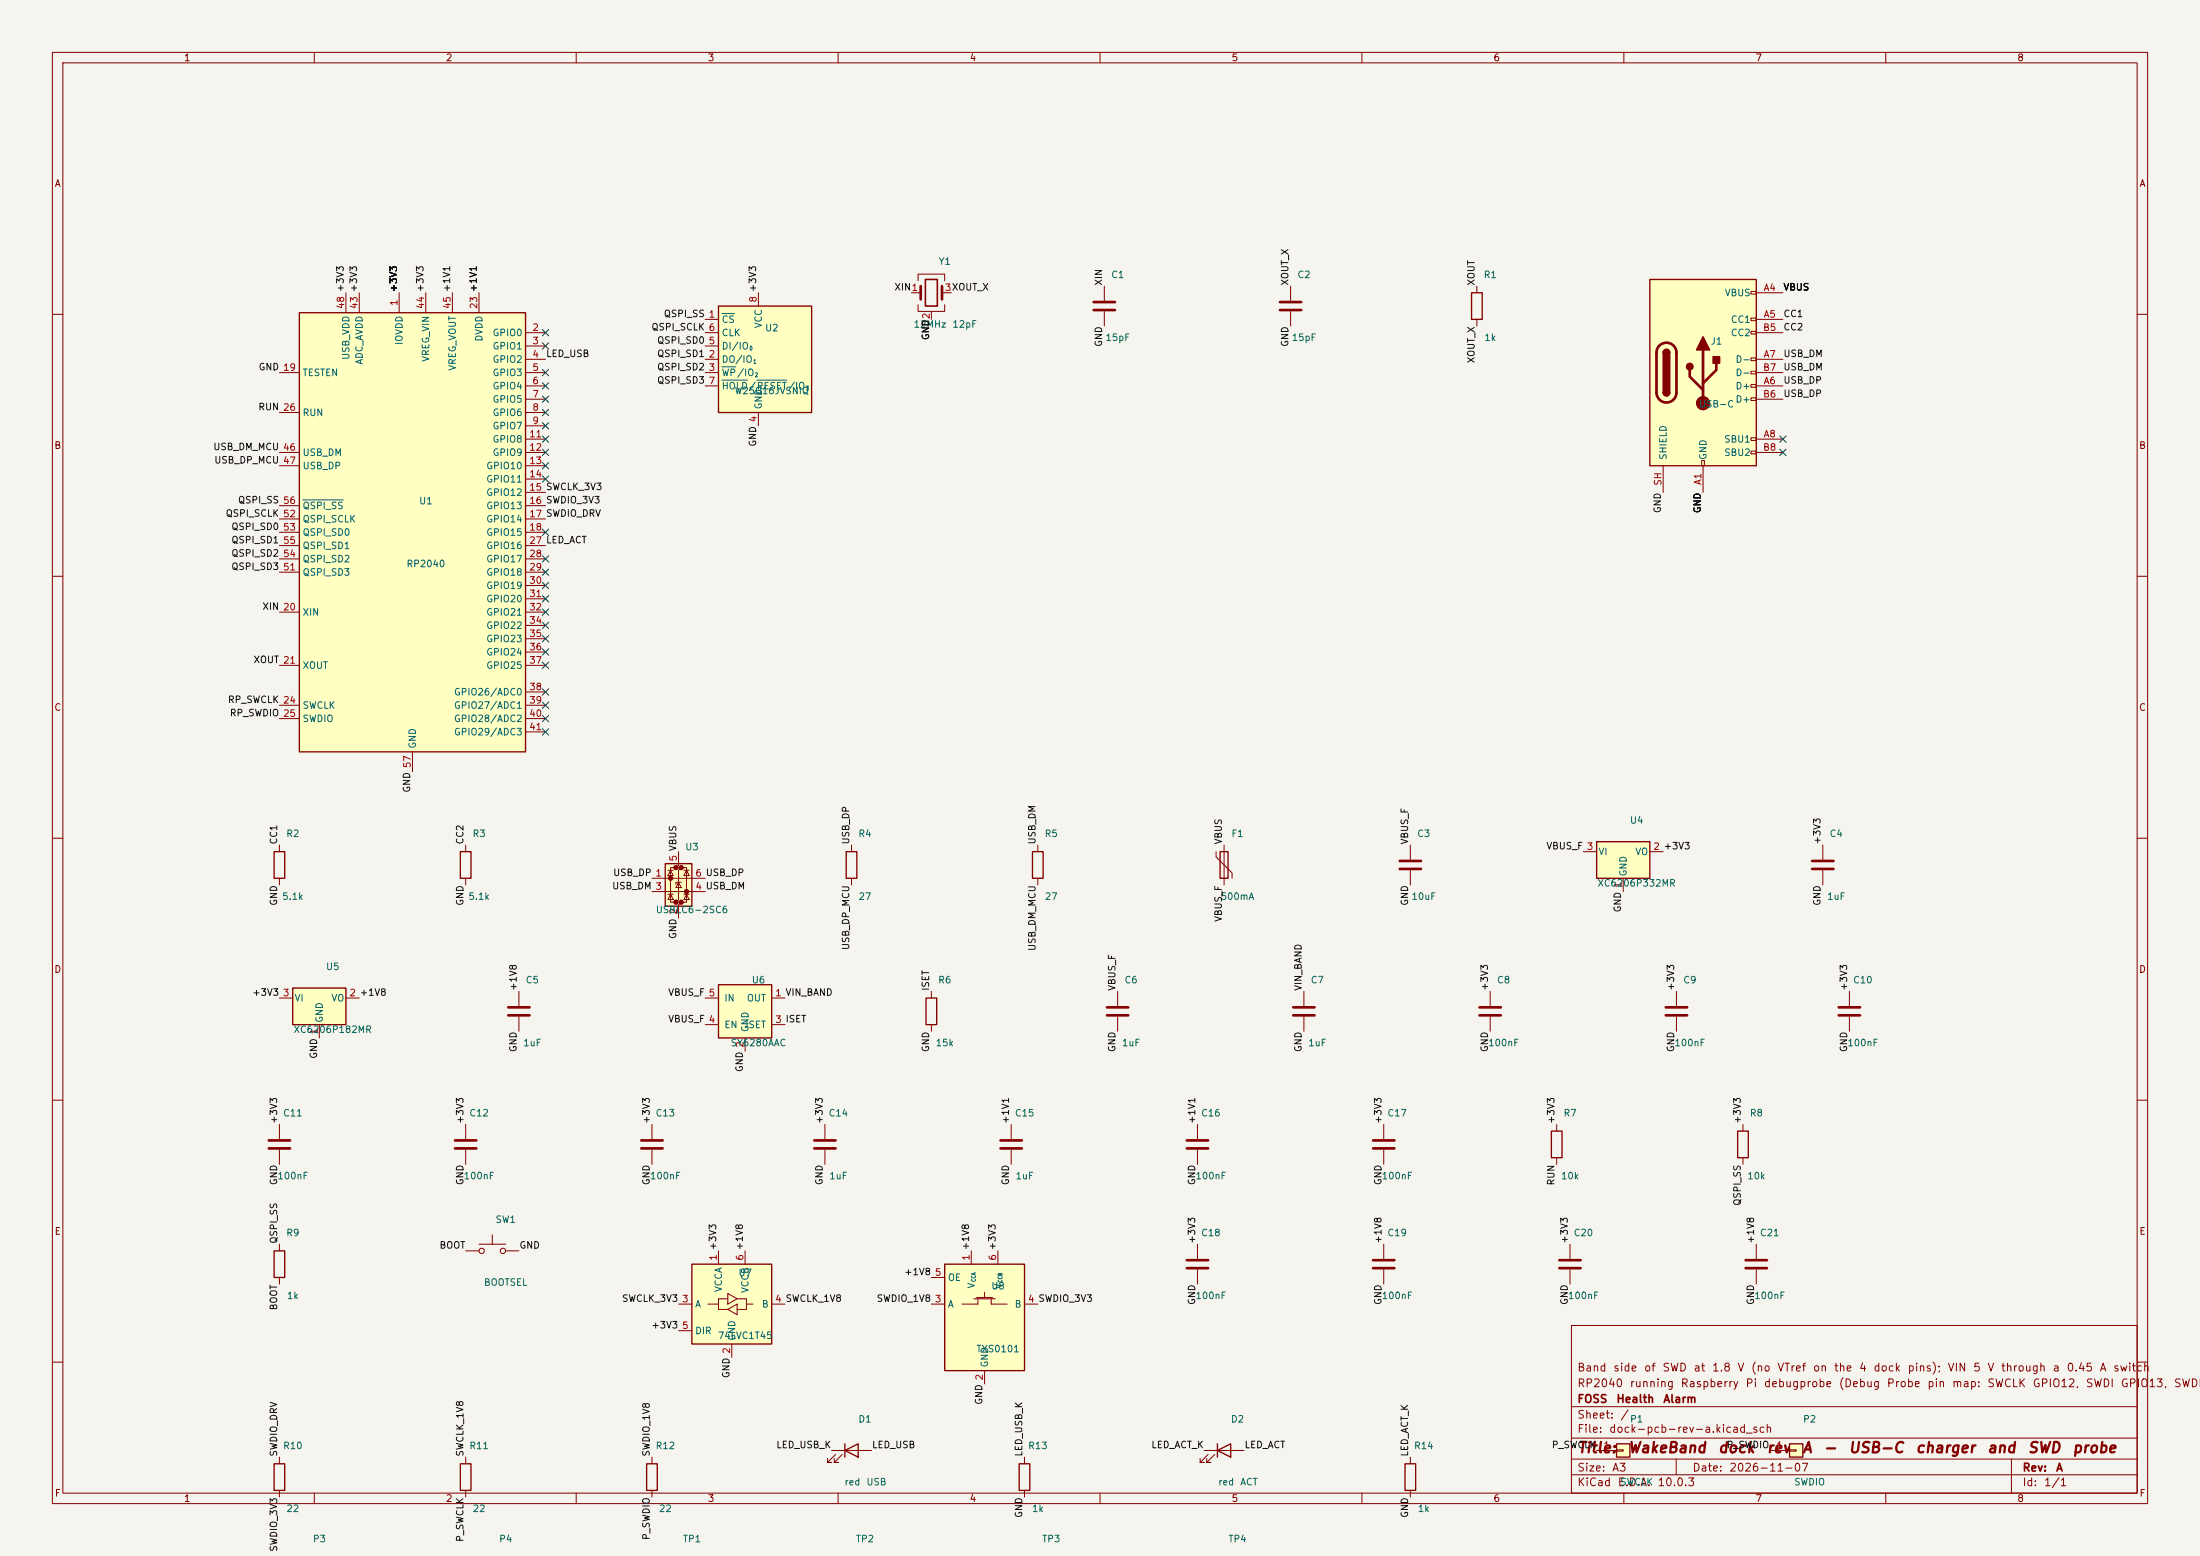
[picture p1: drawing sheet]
<svg xmlns="http://www.w3.org/2000/svg" width="420mm" height="297mm" viewBox="0 0 420 297" stroke-linecap="round" stroke-linejoin="round" font-family="sans-serif">
<path d="M0 0h420v297h-420z" fill="#f5f4ef" stroke="#f5f4ef" stroke-width=".19"/>
<g fill="none" stroke="#840000" stroke-width=".19">
<path d="M10 10h400v277h-400zM12 12h396v273h-396zM60 10v2M110 10v2M160 10v2M210 10v2M260 10v2M310 10v2M360 10v2M10 60h2M408 60h2M10 110h2"/>
<path d="M408 110h2M10 160h2M408 160h2M88.9 161.3v1.3M88.9 167.6v1.3M99.1 189.2v2.8M99.1 194.1v2.8M320 189.2v2.8M320 194.1v2.8M10 210h2M408 210h2M300 253h108v32h-108z"/>
<path d="M10 260h2M300 278.5h108M300 274.5h108M300 268.5h108M320 278.5v3M384 278.5v6.5M408 260h2M60 285v2M110 285v2M160 285v2M210 285v2M260 285v2"/>
<path d="M300 281.5h108M310 285v2M360 285v2"/>
</g>
<path d="M87.9 162.6h2v5h-2z" fill="none" stroke="#840000" stroke-width=".25"/>
<path d="M97 192.3h4.1M97 193.8h4.1M318 192.3h4.1M318 193.8h4.1" fill="none" stroke="#840000" stroke-width=".51"/>
<path d="M304.8 160.7h10.2v6.9h-10.2z" fill="#ffffc2"/>
<path d="M197.1 162.6h2v5h-2zM232.9 162.6h1.5v5h-1.5zM304.8 160.7h10.2v6.9h-10.2zM296.2 215.9h2v5.1h-2zM331.7 215.9h2.1v5.1h-2.1z" fill="none" stroke="#840000" stroke-width=".25"/>
<g fill="none" stroke="#840000" stroke-width=".19">
<path d="M210.8 54.6v2.8M210.8 59.4v2.8M246.4 54.6v2.8M246.4 59.4v2.8M198.1 161.3v1.3M198.1 167.6v1.3M232.2 162.6v1l3 3v1M233.7 161.3v7.6M269.2 161.3v2.8M269.2 166.1v2.8M302.3 162.6h2.5M309.9 167.6v2.6"/>
<path d="M315 162.6h2.5M348 161.3v2.8M348 166.1v2.8M213.4 189.2v2.8M213.4 194.1v2.8M248.9 189.2v2.8M248.9 194.1v2.8M284.5 189.2v2.8M284.5 194.1v2.8M353.1 189.2v2.8M353.1 194.1v2.8M228.6 214.6v2.8"/>
<path d="M228.6 219.5v2.7M264.2 214.6v2.8M264.2 219.5v2.7M297.2 214.6v1.3M332.7 214.6v1.3M228.6 237.5v2.8M264.2 237.5v2.8M297.2 221v1.2M299.7 237.5v2.8M332.7 221v1.2M335.3 237.5v2.8M228.6 242.3v2.8"/>
<path d="M264.2 242.3v2.8M299.7 242.3v2.8M335.3 242.3v2.8"/>
</g>
<g fill="none" stroke="#840000" stroke-width=".51">
<path d="M208.8 57.7h4.1M208.8 59.2h4.1M244.3 57.7h4.1M244.3 59.2h4.1M267.2 164.3h4.1M267.2 165.9h4.1M345.9 164.3h4.1M345.9 165.9h4.1M211.3 192.3h4.1M211.3 193.8h4.1M246.9 192.3h4.1M246.9 193.8h4.1"/>
<path d="M282.4 192.3h4.1M282.4 193.8h4.1M351 192.3h4.1M351 193.8h4.1M226.6 217.7h4M226.6 219.2h4M262.1 217.7h4.1M262.1 219.2h4.1M226.6 240.5h4M226.6 242.1h4M262.1 240.5h4.1M262.1 242.1h4.1"/>
<path d="M297.7 240.5h4.1M297.7 242.1h4.1M333.2 240.5h4.1M333.2 242.1h4.1"/>
</g>
<path d="M315 53.3h20.3v35.6h-20.3z" fill="#ffffc2"/>
<g fill="none" stroke="#840000" stroke-width=".19">
<path d="M174 55.9h1.8M175.3 53.6v-1.3h5v1.3M175.3 58.2v1.2h5v-1.2M177.8 59.4v1.6M179.8 55.9h1.8M281.9 54.6v1.3M334.3 55.6h1v.5h-1zM335.3 55.9h5.1M281.9 61v1.2M334.3 60.7h1v.5h-1zM334.3 63.2h1v.6h-1zM334.3 68.3h1v.5h-1z"/>
<path d="M334.3 70.9h1v.5h-1zM334.3 73.4h1v.5h-1zM334.3 75.9h1v.6h-1zM335.3 61h5.1M335.3 73.7h5.1M335.3 68.6h5.1M335.3 63.5h5.1M335.3 76.2h5.1M335.3 71.1h5.1M317.5 88.9v5.1M324.9 87.9h.5v1h-.5zM325.1 88.9v5.1"/>
<path d="M334.3 83.6h1v.5h-1zM334.3 86.1h1v.5h-1zM335.3 83.8h5.1M335.3 86.4h5.1M177.8 189.2v1.3M177.8 195.6v1.3M193 214.6v2.8M193 219.5v2.7M195.6 278.1v1.3M195.6 284.5v1.2"/>
</g>
<path d="M280.9 55.9h2.1v5.1h-2.1zM315 53.3h20.3v35.6h-20.3zM317.5 67.3a.64 .64 0 0 1 .6-.6 .64 .64 0 0 1 .7 .6M317.5 74.9a.64 .64 0 0 0 .6 .7 .64 .64 0 0 0 .7-.7M176.8 190.5h2v5.1h-2zM194.6 279.4h2v5.1h-2z" fill="none" stroke="#840000" stroke-width=".25"/>
<path d="M175.8 54.6v2.6M179.8 54.6v2.6M316.8 66a1.91 1.91 0 0 1 2.1-.4 1.91 1.91 0 0 1 1.1 1.7v7.6a1.91 1.91 0 0 1-1.9 1.9 1.91 1.91 0 0 1-1.9-1.9v-7.7l.2-.7zM322.6 70.6v1.3l2.5 2.5M325.1 66.8v10.2M327.7 69.3v1.3l-2.6 2.6M191 217.7h4.1M191 219.2h4.1" fill="none" stroke="#840000" stroke-width=".51"/>
<g fill="#840000" stroke="#840000" stroke-width=".25">
<path d="M317.5 67.3h1.3v7.6h-1.3z"/>
<path d="M317.7 66.9a.64 .64 0 0 1 .7-.2 .64 .64 0 0 1 .4 .6h-1.3z"/>
<path d="M317.5 74.9h1.3a.64 .64 0 0 1-.7 .7 .64 .64 0 0 1-.6-.7z"/>
<path d="M325.1 64.3l1.3 2.5h-2.6z"/>
<path d="M327 68.1h1.3v1.2h-1.3z"/>
<circle cx="322.6" cy="70" r=".63"/>
</g>
<circle cx="325.1" cy="77" r="1.27" fill="#840000" stroke="#840000" stroke-width=".19"/>
<path d="M176.7 53.3h2.2v5.1h-2.2z" fill="none" stroke="#840000" stroke-width=".3"/>
<path d="M180.3 241.3h15.3v20.3h-15.3z" fill="#ffffc2"/>
<path d="M52.3 238.8h2.1v5h-2.1zM180.3 241.3h15.3v20.3h-15.3zM232.4 276.9l2.5-1.3v2.5zM232.4 275.6v2.5M268.2 279.4h2.1v5.1h-2.1z" fill="none" stroke="#840000" stroke-width=".25"/>
<g fill="none" stroke="#840000" stroke-width=".19">
<path d="M53.3 214.6v2.8M53.3 219.5v2.7M53.3 237.5v1.3M185.4 238.8v2.5M190.5 238.8v2.5M53.3 243.8v1.3M177.8 248.9h2.5M177.8 243.8h2.5M185.9 247.9h4.1M186.4 247.6h3.1M186.7 247.9v1h-3.1M188 246.6v1"/>
<path d="M189.2 247.9v1h3.1M195.6 248.9h2.5M188 261.6v2.6M229.9 276.9h7.6M230.6 277.6l-1.5 1.5h.8h-.8v-.7M231.9 277.6l-1.5 1.5h.7h-.7v-.7M269.2 278.1v1.3M269.2 284.5v1.2"/>
</g>
<path d="M51.3 217.7h4.1M51.3 219.2h4.1" fill="none" stroke="#840000" stroke-width=".51"/>
<path d="M137.2 58.4h17.7v20.3h-17.7z" fill="#ffffc2"/>
<path d="M137.2 58.4h17.7v20.3h-17.7z" fill="none" stroke="#840000" stroke-width=".25"/>
<path d="M144.8 55.9v2.5M134.6 61h2.6M134.6 68.6h2.6M134.6 71.1h2.6M134.6 66h2.6M134.6 63.5h2.6M134.6 73.7h2.6M144.8 78.7v2.6" fill="none" stroke="#840000" stroke-width=".19"/>
<path d="M137.8 59.9h2.4M137.8 70h2.7M137.8 72.6h4.9M144.5 72.6h5.7" fill="none" stroke="#006464" stroke-width=".19"/>
<path d="M55.9 188.6h10.1v7h-10.1z" fill="#ffffc2"/>
<path d="M55.9 188.6h10.1v7h-10.1z" fill="none" stroke="#840000" stroke-width=".25"/>
<g fill="none" stroke="#840000" stroke-width=".19">
<path d="M53.3 190.5h2.6M61 195.6v2.5M66 190.5h2.6M88.9 238.8h2.5M91.4 237.5h5.1M94 235.7v1.8M96.5 238.8h2.6"/>
<circle cx="91.9" cy="238.8" r=".51"/>
<circle cx="96" cy="238.8" r=".51"/>
</g>
<path d="M341.6 275.6h2.6v2.5h-2.6z" fill="#ffffc2"/>
<path d="M341.6 275.6h2.6v2.5h-2.6z" fill="none" stroke="#840000" stroke-width=".25"/>
<path d="M337.8 276.9h3.8M341.6 276.7h1.3v.3h-1.3z" fill="none" stroke="#840000" stroke-width=".19"/>
<path d="M308.6 275.6h2.5v2.5h-2.5z" fill="#ffffc2"/>
<path d="M52.3 162.6h2.1v5h-2.1zM87.9 279.4h2v5.1h-2zM161.3 276.9l2.5-1.3v2.5zM161.3 275.6v2.5M308.6 275.6h2.5v2.5h-2.5z" fill="none" stroke="#840000" stroke-width=".25"/>
<g fill="none" stroke="#840000" stroke-width=".19">
<path d="M53.3 161.3v1.3M53.3 167.6v1.3M88.9 214.6v2.8M88.9 219.5v2.7M124.5 214.6v2.8M124.5 219.5v2.7M88.9 278.1v1.3M158.7 276.9h7.7M159.5 277.6l-1.5 1.5h.7h-.7v-.7M160.8 277.6l-1.5 1.5h.7h-.7v-.7M304.8 276.9h3.8M308.6 276.7h1.3v.3h-1.3z"/>
<path d="M88.9 284.5v1.2"/>
</g>
<path d="M86.9 217.7h4M86.9 219.2h4M122.4 217.7h4.1M122.4 219.2h4.1" fill="none" stroke="#840000" stroke-width=".51"/>
<path d="M132.1 241.3h15.2v15.2h-15.2z" fill="#ffffc2"/>
<path d="M161.5 162.6h2.1v5h-2.1zM132.1 241.3h15.2v15.2h-15.2zM52.3 279.4h2.1v5.1h-2.1zM123.4 279.4h2.1v5.1h-2.1z" fill="none" stroke="#840000" stroke-width=".25"/>
<g fill="none" stroke="#840000" stroke-width=".19">
<path d="M162.6 161.3v1.3M162.6 167.6v1.3M157.5 214.6v2.8M157.5 219.5v2.7M137.2 238.8v2.5M142.2 238.8v2.5M129.5 248.9h2.6M129.5 254h2.6M135.1 248.9h2.1v1h1.7M138.9 247.9h-1.7v1M138.9 246.9l1.8 1-1.8 1zM138.9 249.9l1.8-1v2.1z"/>
<path d="M139.7 256.5v2.6M140.7 247.9h1.8v1h1.3M142.5 248.9v1h-1.8M147.3 248.9h2.6M53.3 278.1v1.3M124.5 278.1v1.3M53.3 284.5v1.2M124.5 284.5v1.2"/>
</g>
<path d="M155.4 217.7h4.1M155.4 219.2h4.1" fill="none" stroke="#840000" stroke-width=".51"/>
<path d="M137.2 188h10.1v10.1h-10.1z" fill="#ffffc2"/>
<path d="M137.2 188h10.1v10.1h-10.1z" fill="none" stroke="#840000" stroke-width=".25"/>
<path d="M134.6 190.5h2.6M134.6 195.6h2.6M142.2 198.1v2.6M147.3 190.5h2.6M147.3 195.6h2.6" fill="none" stroke="#840000" stroke-width=".19"/>
<path d="M127 164.8h5.1v8.2h-5.1z" fill="#ffffc2"/>
<g fill="#840000" stroke="#840000" stroke-width=".51">
<circle cx="128" cy="167.6" r=".25"/>
<circle cx="129" cy="165.6" r=".25"/>
<circle cx="129" cy="172.2" r=".25"/>
<circle cx="130" cy="165.6" r=".25"/>
<circle cx="130" cy="172.2" r=".25"/>
<circle cx="131.1" cy="170.2" r=".25"/>
</g>
<g fill="none" stroke="#840000" stroke-width=".19">
<path d="M124.5 167.6h10.1M124.5 170.2h10.1M127.5 170.7h1M127.5 166.1h1M128 166.1l.5 1h-1zM128 170.7l.5 1h-1zM129 165.6h-1v6.6h1M129.5 162.6v2.5l-.5 .5h1l-.5 .5v5.6l-.5 .5h1l-.5 .5v2.6M129.5 168.4l.5 1h-1zM130 168.4h-1v.4M130 165.6h1.1v6.6h-1.1M130.6 170.7h1"/>
<path d="M130.6 166.1h1M131.1 166.1l.5 1h-1zM131.1 170.7l.5 1h-1z"/>
</g>
<path d="M127 164.8h5.1v8.2h-5.1z" fill="none" stroke="#840000" stroke-width=".25"/>
<path d="M57.1 59.7h43.2v83.8h-43.2z" fill="#ffffc2"/>
<path d="M57.1 59.7h43.2v83.8h-43.2z" fill="none" stroke="#840000" stroke-width=".25"/>
<g fill="none" stroke="#840000" stroke-width=".19">
<path d="M66 55.9v3.8M68.6 55.9v3.8M76.2 55.9v3.8M81.3 55.9v3.8M86.4 55.9v3.8M91.4 55.9v3.8M53.3 71.1h3.8M53.3 78.7h3.8M100.3 63.5h3.8M100.3 66h3.8M100.3 68.6h3.8M100.3 71.1h3.8"/>
<path d="M100.3 73.7h3.8M100.3 76.2h3.8M100.3 78.7h3.8M53.3 86.4h3.8M53.3 88.9h3.8M53.3 96.5h3.8M53.3 99.1h3.8M100.3 81.3h3.8M100.3 83.8h3.8M100.3 86.4h3.8M100.3 88.9h3.8M100.3 91.4h3.8"/>
<path d="M100.3 94h3.8M100.3 96.5h3.8M100.3 99.1h3.8M53.3 101.6h3.8M53.3 116.8h3.8M53.3 104.1h3.8M53.3 106.7h3.8M53.3 109.2h3.8M100.3 101.6h3.8M100.3 116.8h3.8M100.3 104.1h3.8M100.3 106.7h3.8"/>
<path d="M100.3 109.2h3.8M100.3 111.8h3.8M100.3 114.3h3.8M100.3 119.4h3.8M53.3 127h3.8M53.3 134.6h3.8M53.3 137.2h3.8M100.3 127h3.8M100.3 134.6h3.8M100.3 137.2h3.8M100.3 121.9h3.8M100.3 124.5h3.8"/>
<path d="M100.3 132.1h3.8M100.3 139.7h3.8M78.7 143.5v3.8"/>
</g>
<path d="M57.8 95.4h7.7" fill="none" stroke="#006464" stroke-width=".19"/>
<g fill="none" stroke="#000084" stroke-width=".19">
<path d="M103.5 62.9l1.2 1.2M103.5 78.1l1.2 1.2M103.5 75.6l1.2 1.2M103.5 73.1l1.2 1.2M103.5 70.5l1.2 1.2M103.5 65.4l1.2 1.2M104.7 62.9l-1.2 1.2M104.7 78.1l-1.2 1.2M104.7 75.6l-1.2 1.2M104.7 73.1l-1.2 1.2M104.7 70.5l-1.2 1.2M104.7 65.4l-1.2 1.2"/>
<path d="M103.5 88.3l1.2 1.2M103.5 85.8l1.2 1.2M103.5 80.7l1.2 1.2M103.5 90.8l1.2 1.2M103.5 83.2l1.2 1.2M104.7 88.3l-1.2 1.2M104.7 85.8l-1.2 1.2M104.7 80.7l-1.2 1.2M104.7 90.8l-1.2 1.2M104.7 83.2l-1.2 1.2M339.8 85.8l1.2 1.2M339.8 83.2l1.2 1.2"/>
<path d="M341 85.8l-1.2 1.2M341 83.2l-1.2 1.2M103.5 101l1.2 1.2M103.5 106.1l1.2 1.2M103.5 113.7l1.2 1.2M103.5 108.6l1.2 1.2M103.5 111.2l1.2 1.2M103.5 118.8l1.2 1.2M103.5 116.2l1.2 1.2M104.7 101l-1.2 1.2M104.7 106.1l-1.2 1.2M104.7 113.7l-1.2 1.2"/>
<path d="M104.7 108.6l-1.2 1.2M104.7 111.2l-1.2 1.2M104.7 118.8l-1.2 1.2M104.7 116.2l-1.2 1.2M103.5 131.5l1.2 1.2M103.5 139.1l1.2 1.2M103.5 136.6l1.2 1.2M103.5 134l1.2 1.2M103.5 126.4l1.2 1.2M103.5 123.9l1.2 1.2M103.5 121.3l1.2 1.2M104.7 131.5l-1.2 1.2"/>
<path d="M104.7 139.1l-1.2 1.2M104.7 136.6l-1.2 1.2M104.7 134l-1.2 1.2M104.7 126.4l-1.2 1.2M104.7 123.9l-1.2 1.2M104.7 121.3l-1.2 1.2"/>
</g>
<g font-size="2" fill="#840000">
<text x="301" y="277.8">Title:</text>
<text x="310.7" y="277.8">WakeBand</text>
<text x="327.8" y="277.8">dock</text>
<text x="337.1" y="277.8">rev</text>
<text x="343.9" y="277.8">A</text>
<text x="347.9" y="277.8">-</text>
<text x="352.7" y="277.8">USB-C</text>
<text x="365.5" y="277.8">charger</text>
<text x="379.2" y="277.8">and</text>
<text x="387" y="277.8">SWD</text>
<text x="395.5" y="277.8">probe</text>
</g>
<g font-size="1.5" fill="#840000">
<text x="301" y="262.1">Band</text>
<text x="307.9" y="262.1">side</text>
<text x="313.7" y="262.1">of</text>
<text x="317.2" y="262.1">SWD</text>
<text x="323.2" y="262.1">at</text>
<text x="326.7" y="262.1">1.8</text>
<text x="331.6" y="262.1">V</text>
<text x="334.2" y="262.1">(no</text>
<text x="339.2" y="262.1">VTref</text>
<text x="346" y="262.1">on</text>
<text x="350" y="262.1">the</text>
<text x="354.8" y="262.1">4</text>
<text x="357.5" y="262.1">dock</text>
<text x="364" y="262.1">pins);</text>
<text x="371.7" y="262.1">VIN</text>
<text x="376.6" y="262.1">5</text>
<text x="379.3" y="262.1">V</text>
<text x="381.9" y="262.1">through</text>
<text x="391.7" y="262.1">a</text>
<text x="394.4" y="262.1">0.45</text>
<text x="400.7" y="262.1">A</text>
<text x="403.3" y="262.1">switch</text>
<text x="301" y="268.1">FOSS</text>
<text x="301" y="265.1">RP2040</text>
<text x="308.4" y="268.1">Health</text>
<text x="311" y="265.1">running</text>
<text x="317.4" y="268.1">Alarm</text>
<text x="320.7" y="265.1">Raspberry</text>
<text x="333.1" y="265.1">Pi</text>
<text x="336.6" y="265.1">debugprobe</text>
<text x="350.9" y="265.1">(Debug</text>
<text x="360.1" y="265.1">Probe</text>
<text x="367.8" y="265.1">pin</text>
<text x="372.5" y="265.1">map:</text>
<text x="379.3" y="265.1">SWCLK</text>
<text x="387.9" y="265.1">GPIO12,</text>
<text x="398.1" y="265.1">SWDI</text>
<text x="404.7" y="265.1">GPIO13,</text>
<text x="414.9" y="265.1">SWDIO</text>
<text x="301" y="273.8">File:</text>
<text x="301" y="271.1">Sheet:</text>
<text x="307.1" y="273.8">dock-pcb-rev-a.kicad_sch</text>
<text x="309.2" y="271.1">/</text>
<text x="301" y="281.2">Size:</text>
<text x="307.6" y="281.2">A3</text>
<text x="323" y="281.2">Date:</text>
<text x="330" y="281.2">2026-11-07</text>
<text x="386" y="281.2">Rev:</text>
<text x="392.4" y="281.2">A</text>
<text x="301" y="284">KiCad</text>
<text x="308.7" y="284">E.D.A.</text>
<text x="316.3" y="284">10.0.3</text>
<text x="386" y="284">Id:</text>
<text x="390.1" y="284">1/1</text>
</g>
<g font-size="1.3" fill="#840000">
<text x="35" y="12">1</text>
<text x="85" y="12">2</text>
<text x="135" y="12">3</text>
<text x="185" y="12">4</text>
<text x="235" y="12">5</text>
<text x="285" y="12">6</text>
<text x="335" y="12">7</text>
<text x="385" y="12">8</text>
<text x="10.3" y="36">A</text>
<text x="408.3" y="36">A</text>
<text x="10.3" y="86">B</text>
<text x="408.2" y="86">B</text>
<text x="10.3" y="136">C</text>
<text x="408.2" y="136">C</text>
<text x="10.3" y="186">D</text>
<text x="408.2" y="186">D</text>
<text x="10.3" y="236">E</text>
<text x="408.3" y="236">E</text>
<text x="10.3" y="286">F</text>
<text x="35" y="287">1</text>
<text x="85" y="287">2</text>
<text x="135" y="287">3</text>
<text x="185" y="287">4</text>
<text x="235" y="287">5</text>
<text x="285" y="287">6</text>
<text x="335" y="287">7</text>
<text x="385" y="287">8</text>
<text x="408.3" y="286">F</text>
</g>
<g font-size="1.3" fill="#006464">
<text x="179.1" y="50.9">Y1</text>
<text x="212" y="53.4">C1</text>
<text x="247.6" y="53.4">C2</text>
<text x="283.1" y="53.4">R1</text>
<text x="329.2" y="56.9">VBUS</text>
<text x="77.2" y="66" transform="rotate(-90 77.2 66)">IOVDD</text>
<text x="92.4" y="65.3" transform="rotate(-90 92.4 65.3)">DVDD</text>
<text x="93.9" y="64.5">GPIO0</text>
<text x="137.7" y="61.9">CS</text>
<text x="137.7" y="64.5">CLK</text>
<text x="145.8" y="62.8" transform="rotate(-90 145.8 62.8)">VCC</text>
<text x="145.9" y="63.6">U2</text>
<text x="174.3" y="62.9">12MHz</text>
<text x="181.7" y="62.9">12pF</text>
<text x="210.9" y="65.4">15pF</text>
<text x="246.5" y="65.4">15pF</text>
<text x="283.3" y="65.4">1k</text>
<text x="330.3" y="61.9">CC1</text>
<text x="330.3" y="64.5">CC2</text>
<text x="67" y="68.8" transform="rotate(-90 67 68.8)">USB_VDD</text>
<text x="69.6" y="69.7" transform="rotate(-90 69.6 69.7)">ADC_AVDD</text>
<text x="82.3" y="69.2" transform="rotate(-90 82.3 69.2)">VREG_VIN</text>
<text x="87.3" y="70.9" transform="rotate(-90 87.3 70.9)">VREG_VOUT</text>
<text x="93.9" y="67">GPIO1</text>
<text x="93.9" y="69.6">GPIO2</text>
<text x="137.7" y="69.6">DO/IO</text>
<text x="137.7" y="67">DI/IO</text>
<text x="326.5" y="66.1">J1</text>
<text x="331.2" y="69.6">D-</text>
<text x="57.7" y="72.1">TESTEN</text>
<text x="93.9" y="72.1">GPIO3</text>
<text x="93.9" y="74.6">GPIO4</text>
<text x="93.9" y="77.2">GPIO5</text>
<text x="137.7" y="72.1">WP/IO</text>
<text x="137.7" y="74.6">HOLD/RESET/IO</text>
<text x="140.1" y="75.6">W25Q16JVSNIQ</text>
<text x="331.2" y="74.6">D+</text>
<text x="331.2" y="77.2">D+</text>
<text x="331.2" y="72.1">D-</text>
<text x="57.7" y="79.7">RUN</text>
<text x="93.9" y="79.7">GPIO6</text>
<text x="93.9" y="82.3">GPIO7</text>
<text x="145.8" y="78.2" transform="rotate(-90 145.8 78.2)">GND</text>
<text x="324.2" y="78.1">USB-C</text>
<text x="57.7" y="87.3">USB_DM</text>
<text x="57.7" y="89.9">USB_DP</text>
<text x="92.7" y="89.9">GPIO10</text>
<text x="93.9" y="84.8">GPIO8</text>
<text x="93.9" y="87.3">GPIO9</text>
<text x="318.5" y="87.9" transform="rotate(-90 318.5 87.9)">SHIELD</text>
<text x="326.1" y="87.9" transform="rotate(-90 326.1 87.9)">GND</text>
<text x="329" y="84.8">SBU1</text>
<text x="329" y="87.3">SBU2</text>
<text x="92.7" y="92.4">GPIO11</text>
<text x="92.7" y="95">GPIO12</text>
<text x="57.7" y="100">QSPI_SCLK</text>
<text x="57.7" y="97.5">QSPI_SS</text>
<text x="79.9" y="96.6">U1</text>
<text x="92.7" y="97.5">GPIO13</text>
<text x="92.7" y="100">GPIO14</text>
<text x="57.7" y="102.6">QSPI_SD0</text>
<text x="57.7" y="107.7">QSPI_SD2</text>
<text x="57.7" y="105.1">QSPI_SD1</text>
<text x="92.7" y="102.6">GPIO15</text>
<text x="92.7" y="105.1">GPIO16</text>
<text x="92.7" y="107.7">GPIO17</text>
<text x="57.7" y="110.2">QSPI_SD3</text>
<text x="77.5" y="108.6">RP2040</text>
<text x="92.7" y="110.2">GPIO18</text>
<text x="92.7" y="112.7">GPIO19</text>
<text x="57.7" y="117.8">XIN</text>
<text x="92.7" y="115.3">GPIO20</text>
<text x="92.7" y="117.8">GPIO21</text>
<text x="92.7" y="120.4">GPIO22</text>
<text x="92.7" y="122.9">GPIO23</text>
<text x="92.7" y="125.4">GPIO24</text>
<text x="57.7" y="128">XOUT</text>
<text x="92.7" y="128">GPIO25</text>
<text x="57.7" y="135.6">SWCLK</text>
<text x="86.6" y="133.1">GPIO26/ADC0</text>
<text x="86.6" y="135.6">GPIO27/ADC1</text>
<text x="57.7" y="138.1">SWDIO</text>
<text x="79.7" y="143" transform="rotate(-90 79.7 143)">GND</text>
<text x="86.6" y="138.1">GPIO28/ADC2</text>
<text x="86.6" y="140.7">GPIO29/ADC3</text>
<text x="54.5" y="160.1">R2</text>
<text x="90.1" y="160.1">R3</text>
<text x="163.8" y="160.1">R4</text>
<text x="199.3" y="160.1">R5</text>
<text x="235" y="160.1">F1</text>
<text x="270.4" y="160.1">C3</text>
<text x="311" y="157.5">U4</text>
<text x="349.2" y="160.1">C4</text>
<text x="130.7" y="162.6">U3</text>
<text x="305.1" y="163.5">VI</text>
<text x="310.9" y="167.4" transform="rotate(-90 310.9 167.4)">GND</text>
<text x="312.1" y="163.5">VO</text>
<text x="53.8" y="172.1">5.1k</text>
<text x="89.3" y="172.1">5.1k</text>
<text x="163.8" y="172.1">27</text>
<text x="199.3" y="172.1">27</text>
<text x="232.9" y="172.1">500mA</text>
<text x="269.4" y="172.1">10uF</text>
<text x="304.8" y="169.5">XC6206P332MR</text>
<text x="348.7" y="172.1">1uF</text>
<text x="125.1" y="174.6">USBLC6-2SC6</text>
<text x="62.1" y="185.5">U5</text>
<text x="56.1" y="191.5">VI</text>
<text x="63.2" y="191.5">VO</text>
<text x="100.3" y="188">C5</text>
<text x="138.2" y="191.5">IN</text>
<text x="142.5" y="191.5">OUT</text>
<text x="143.4" y="188">U6</text>
<text x="179" y="188">R6</text>
<text x="214.6" y="188">C6</text>
<text x="250.1" y="188">C7</text>
<text x="285.7" y="188">C8</text>
<text x="321.2" y="188">C9</text>
<text x="353.7" y="188">C10</text>
<text x="55.9" y="197.5">XC6206P182MR</text>
<text x="61.9" y="195.3" transform="rotate(-90 61.9 195.3)">GND</text>
<text x="138.2" y="196.6">EN</text>
<text x="142.2" y="196.6">ISET</text>
<text x="143.2" y="197.1" transform="rotate(-90 143.2 197.1)">GND</text>
<text x="99.8" y="200">1uF</text>
<text x="139.4" y="200">SY6280AAC</text>
<text x="178.5" y="200">15k</text>
<text x="214.1" y="200">1uF</text>
<text x="249.6" y="200">1uF</text>
<text x="284" y="200">100nF</text>
<text x="319.5" y="200">100nF</text>
<text x="352.6" y="200">100nF</text>
<text x="53.9" y="213.4">C11</text>
<text x="89.5" y="213.4">C12</text>
<text x="125.1" y="213.4">C13</text>
<text x="158.1" y="213.4">C14</text>
<text x="193.6" y="213.4">C15</text>
<text x="229.2" y="213.4">C16</text>
<text x="264.8" y="213.4">C17</text>
<text x="298.4" y="213.4">R7</text>
<text x="333.9" y="213.4">R8</text>
<text x="52.8" y="225.4">100nF</text>
<text x="88.4" y="225.4">100nF</text>
<text x="124" y="225.4">100nF</text>
<text x="158.2" y="225.4">1uF</text>
<text x="193.8" y="225.4">1uF</text>
<text x="228.1" y="225.4">100nF</text>
<text x="263.7" y="225.4">100nF</text>
<text x="297.9" y="225.4">10k</text>
<text x="333.5" y="225.4">10k</text>
<text x="94.5" y="233.7">SW1</text>
<text x="54.5" y="236.3">R9</text>
<text x="229.2" y="236.3">C18</text>
<text x="264.8" y="236.3">C19</text>
<text x="300.3" y="236.3">C20</text>
<text x="335.9" y="236.3">C21</text>
<text x="92.3" y="245.7">BOOTSEL</text>
<text x="140.9" y="243.9">U7</text>
<text x="180.8" y="244.8">OE</text>
<text x="54.7" y="248.3">1k</text>
<text x="132.6" y="249.9">A</text>
<text x="138.1" y="246.7" transform="rotate(-90 138.1 246.7)">VCCA</text>
<text x="143.2" y="246.9" transform="rotate(-90 143.2 246.9)">VCCB</text>
<text x="145.3" y="249.9">B</text>
<text x="180.8" y="249.9">A</text>
<text x="186.4" y="246.1" transform="rotate(-90 186.4 246.1)">V</text>
<text x="189.1" y="246.4">U8</text>
<text x="191.5" y="246.2" transform="rotate(-90 191.5 246.2)">V</text>
<text x="193.6" y="249.9">B</text>
<text x="228.1" y="248.3">100nF</text>
<text x="263.7" y="248.3">100nF</text>
<text x="299.2" y="248.3">100nF</text>
<text x="334.8" y="248.3">100nF</text>
<text x="132.6" y="255">DIR</text>
<text x="136.9" y="255.9">74LVC1T45</text>
<text x="140.7" y="256" transform="rotate(-90 140.7 256)">GND</text>
<text x="186.3" y="258.4">TXS0101</text>
<text x="188.9" y="261.1" transform="rotate(-90 188.9 261.1)">GND</text>
<text x="163.8" y="271.8">D1</text>
<text x="234.9" y="271.8">D2</text>
<text x="311.1" y="271.8">P1</text>
<text x="344.1" y="271.8">P2</text>
<text x="53.9" y="276.9">R10</text>
<text x="89.5" y="276.9">R11</text>
<text x="125.1" y="276.9">R12</text>
<text x="196.2" y="276.9">R13</text>
<text x="269.8" y="276.9">R14</text>
<text x="161.1" y="283.8">red</text>
<text x="165.3" y="283.8">USB</text>
<text x="232.5" y="283.8">red</text>
<text x="236.7" y="283.8">ACT</text>
<text x="309.2" y="283.8">SWCLK</text>
<text x="342.4" y="283.8">SWDIO</text>
<text x="54.6" y="288.9">22</text>
<text x="90.1" y="288.9">22</text>
<text x="125.7" y="288.9">22</text>
<text x="196.9" y="288.9">1k</text>
<text x="270.6" y="288.9">1k</text>
<text x="59.6" y="294.7">P3</text>
<text x="95.2" y="294.7">P4</text>
<text x="130.3" y="294.7">TP1</text>
<text x="163.3" y="294.7">TP2</text>
<text x="198.8" y="294.7">TP3</text>
<text x="234.4" y="294.7">TP4</text>
</g>
<g font-size="1.3" fill="#a90000">
<text x="66" y="59.1" transform="rotate(-90 66 59.1)">48 +3V3</text>
<text x="68.6" y="59.1" transform="rotate(-90 68.6 59.1)">43 +3V3</text>
<text x="76.2" y="58.5" transform="rotate(-90 76.2 58.5)">1</text>
<text x="81.3" y="59.1" transform="rotate(-90 81.3 59.1)">44 +3V3</text>
<text x="86.3" y="59.1" transform="rotate(-90 86.3 59.1)">45 +1V1</text>
<text x="91.4" y="59.1" transform="rotate(-90 91.4 59.1)">23 +1V1</text>
<text x="144.8" y="57.9" transform="rotate(-90 144.8 57.9)">8 +3V3</text>
<text x="180.3" y="55.9">3XOUT_X</text>
<text x="336.6" y="55.9">A4</text>
<text x="101.5" y="63.5">2</text>
<text x="336.5" y="63.5">B5</text>
<text x="336.6" y="60.9">A5</text>
<text x="101.5" y="66">3</text>
<text x="101.5" y="68.6">4</text>
<text x="101.5" y="71.1">5</text>
<text x="135.2" y="68.6">2</text>
<text x="135.2" y="71.1">3</text>
<text x="135.2" y="66">5</text>
<text x="336.5" y="71.1">B7</text>
<text x="336.6" y="68.6">A7</text>
<text x="101.5" y="73.6">6</text>
<text x="101.5" y="76.2">7</text>
<text x="135.2" y="73.6">7</text>
<text x="336.5" y="76.2">B6</text>
<text x="336.6" y="73.6">A6</text>
<text x="100.9" y="83.8">11</text>
<text x="101.5" y="78.7">8</text>
<text x="101.5" y="81.3">9</text>
<text x="336.6" y="83.8">A8</text>
<text x="100.9" y="86.3">12</text>
<text x="100.9" y="88.9">13</text>
<text x="336.5" y="86.3">B8</text>
<text x="100.9" y="91.4">14</text>
<text x="100.9" y="94">15 SWCLK_3V3</text>
<text x="317.5" y="92.8" transform="rotate(-90 317.5 92.8)">SH</text>
<text x="325.1" y="92.7" transform="rotate(-90 325.1 92.7)">A1</text>
<text x="53.9" y="101.6">53</text>
<text x="100.9" y="96.5">16 SWDIO_3V3</text>
<text x="100.9" y="99">17 SWDIO_DRV</text>
<text x="100.9" y="101.6">18</text>
<text x="53.9" y="106.7">54</text>
<text x="53.9" y="104.1">55</text>
<text x="100.9" y="104.1">27 LED_ACT</text>
<text x="100.9" y="106.7">28</text>
<text x="53.9" y="109.2">51</text>
<text x="100.9" y="109.2">29</text>
<text x="100.9" y="111.7">30</text>
<text x="100.9" y="114.3">31</text>
<text x="100.9" y="116.8">32</text>
<text x="100.9" y="119.4">34</text>
<text x="100.9" y="121.9">35</text>
<text x="100.9" y="124.4">36</text>
<text x="100.9" y="127">37</text>
<text x="100.9" y="132.1">38</text>
<text x="100.9" y="134.6">39</text>
<text x="100.9" y="137.1">40</text>
<text x="100.9" y="139.7">41</text>
<text x="129.5" y="164.5" transform="rotate(-90 129.5 164.5)">5 VBUS</text>
<text x="132.6" y="167.6">6 USB_DP</text>
<text x="315.5" y="162.5">2 +3V3</text>
<text x="132.6" y="170.2">4 USB_DM</text>
<text x="53.9" y="190.5">3</text>
<text x="66.6" y="190.5">2 +1V8</text>
<text x="147.9" y="190.5">1 VIN_BAND</text>
<text x="147.9" y="195.6">3 ISET</text>
<text x="137.1" y="240.7" transform="rotate(-90 137.1 240.7)">1 +3V3</text>
<text x="142.2" y="240.7" transform="rotate(-90 142.2 240.7)">6 +1V8</text>
<text x="178.4" y="243.8">5</text>
<text x="185.4" y="240.7" transform="rotate(-90 185.4 240.7)">1 +1V8</text>
<text x="190.5" y="240.7" transform="rotate(-90 190.5 240.7)">6 +3V3</text>
<text x="130.1" y="248.9">3</text>
<text x="147.9" y="248.9">4 SWCLK_1V8</text>
<text x="178.4" y="248.9">3</text>
<text x="196.1" y="248.9">4 SWDIO_3V3</text>
<text x="130.1" y="254">5</text>
<text x="306" y="276.8">1</text>
<text x="339" y="276.8">1</text>
</g>
<g font-size="1.3" fill="#0f0f0f">
<text x="76.1" y="55.9" transform="rotate(-90 76.1 55.9)">+3V3</text>
<text x="91.3" y="55.9" transform="rotate(-90 91.3 55.9)">+1V1</text>
<text x="170.6" y="55.8">XIN1</text>
<text x="210.7" y="54.6" transform="rotate(-90 210.7 54.6)">XIN</text>
<text x="246.3" y="54.6" transform="rotate(-90 246.3 54.6)">XOUT_X</text>
<text x="281.8" y="54.6" transform="rotate(-90 281.8 54.6)">XOUT</text>
<text x="340.4" y="55.8">VBUS</text>
<text x="124.3" y="63.4">QSPI_SCLK 6</text>
<text x="125.3" y="65.9">QSPI_SD0</text>
<text x="126.6" y="60.8">QSPI_SS 1</text>
<text x="177.7" y="65" transform="rotate(-90 177.7 65)">GND2</text>
<text x="340.4" y="60.8">CC1</text>
<text x="340.4" y="63.4">CC2</text>
<text x="49.3" y="71">GND 19</text>
<text x="104.1" y="68.5">LED_USB</text>
<text x="125.3" y="71">QSPI_SD2</text>
<text x="125.3" y="68.5">QSPI_SD1</text>
<text x="210.7" y="66.3" transform="rotate(-90 210.7 66.3)">GND</text>
<text x="246.3" y="66.3" transform="rotate(-90 246.3 66.3)">GND</text>
<text x="281.8" y="69.4" transform="rotate(-90 281.8 69.4)">XOUT_X</text>
<text x="340.4" y="68.5">USB_DM</text>
<text x="340.4" y="71">USB_DM</text>
<text x="125.3" y="73.5">QSPI_SD3</text>
<text x="340.4" y="73.5">USB_DP</text>
<text x="340.4" y="76.1">USB_DP</text>
<text x="49.2" y="78.6">RUN 26</text>
<text x="40.6" y="86.2">USB_DM_MCU 46</text>
<text x="40.8" y="88.8">USB_DP_MCU 47</text>
<text x="144.7" y="85.4" transform="rotate(-90 144.7 85.4)">GND 4</text>
<text x="43" y="98.9">QSPI_SCLK 52</text>
<text x="44.1" y="101.5">QSPI_SD0</text>
<text x="45.3" y="96.4">QSPI_SS 56</text>
<text x="317.4" y="98.1" transform="rotate(-90 317.4 98.1)">GND</text>
<text x="325" y="98.1" transform="rotate(-90 325 98.1)">GND</text>
<text x="44.1" y="104">QSPI_SD1</text>
<text x="44.1" y="106.6">QSPI_SD2</text>
<text x="44.1" y="109.1">QSPI_SD3</text>
<text x="50" y="116.7">XIN 20</text>
<text x="48.3" y="126.9">XOUT 21</text>
<text x="43.4" y="134.5">RP_SWCLK 24</text>
<text x="43.8" y="137">RP_SWDIO 25</text>
<text x="78.6" y="151.4" transform="rotate(-90 78.6 151.4)">GND 57</text>
<text x="53.2" y="161.3" transform="rotate(-90 53.2 161.3)">CC1</text>
<text x="88.8" y="161.3" transform="rotate(-90 88.8 161.3)">CC2</text>
<text x="162.4" y="161.3" transform="rotate(-90 162.4 161.3)">USB_DP</text>
<text x="198" y="161.3" transform="rotate(-90 198 161.3)">USB_DM</text>
<text x="233.6" y="161.3" transform="rotate(-90 233.6 161.3)">VBUS</text>
<text x="269.1" y="161.3" transform="rotate(-90 269.1 161.3)">VBUS_F</text>
<text x="347.9" y="161.3" transform="rotate(-90 347.9 161.3)">+3V3</text>
<text x="116.9" y="167.5">USB_DP 1</text>
<text x="295.1" y="162.4">VBUS_F 3</text>
<text x="53.2" y="173" transform="rotate(-90 53.2 173)">GND</text>
<text x="88.8" y="173" transform="rotate(-90 88.8 173)">GND</text>
<text x="116.8" y="170.1">USB_DM 3</text>
<text x="269.1" y="173" transform="rotate(-90 269.1 173)">GND</text>
<text x="347.9" y="173" transform="rotate(-90 347.9 173)">GND</text>
<text x="129.4" y="179.3" transform="rotate(-90 129.4 179.3)">GND 2</text>
<text x="233.6" y="176.1" transform="rotate(-90 233.6 176.1)">VBUS_F</text>
<text x="309.8" y="174.3" transform="rotate(-90 309.8 174.3)">GND 1</text>
<text x="162.4" y="181.5" transform="rotate(-90 162.4 181.5)">USB_DP_MCU</text>
<text x="198" y="181.6" transform="rotate(-90 198 181.6)">USB_DM_MCU</text>
<text x="48.1" y="190.4">+3V3</text>
<text x="98.9" y="189.2" transform="rotate(-90 98.9 189.2)">+1V8</text>
<text x="127.5" y="190.4">VBUS_F 5</text>
<text x="177.7" y="189.2" transform="rotate(-90 177.7 189.2)">ISET</text>
<text x="213.2" y="189.2" transform="rotate(-90 213.2 189.2)">VBUS_F</text>
<text x="248.8" y="189.2" transform="rotate(-90 248.8 189.2)">VIN_BAND</text>
<text x="284.4" y="189.2" transform="rotate(-90 284.4 189.2)">+3V3</text>
<text x="319.9" y="189.2" transform="rotate(-90 319.9 189.2)">+3V3</text>
<text x="352.9" y="189.2" transform="rotate(-90 352.9 189.2)">+3V3</text>
<text x="127.5" y="195.5">VBUS_F 4</text>
<text x="60.8" y="202.2" transform="rotate(-90 60.8 202.2)">GND 1</text>
<text x="98.9" y="200.9" transform="rotate(-90 98.9 200.9)">GND</text>
<text x="177.7" y="200.9" transform="rotate(-90 177.7 200.9)">GND</text>
<text x="213.2" y="200.9" transform="rotate(-90 213.2 200.9)">GND</text>
<text x="248.8" y="200.9" transform="rotate(-90 248.8 200.9)">GND</text>
<text x="284.4" y="200.9" transform="rotate(-90 284.4 200.9)">GND</text>
<text x="319.9" y="200.9" transform="rotate(-90 319.9 200.9)">GND</text>
<text x="352.9" y="200.9" transform="rotate(-90 352.9 200.9)">GND</text>
<text x="142.1" y="204.7" transform="rotate(-90 142.1 204.7)">GND 2</text>
<text x="53.2" y="214.6" transform="rotate(-90 53.2 214.6)">+3V3</text>
<text x="88.8" y="214.6" transform="rotate(-90 88.8 214.6)">+3V3</text>
<text x="124.3" y="214.6" transform="rotate(-90 124.3 214.6)">+3V3</text>
<text x="157.4" y="214.6" transform="rotate(-90 157.4 214.6)">+3V3</text>
<text x="192.9" y="214.6" transform="rotate(-90 192.9 214.6)">+1V1</text>
<text x="228.5" y="214.6" transform="rotate(-90 228.5 214.6)">+1V1</text>
<text x="264" y="214.6" transform="rotate(-90 264 214.6)">+3V3</text>
<text x="297.1" y="214.6" transform="rotate(-90 297.1 214.6)">+3V3</text>
<text x="332.6" y="214.6" transform="rotate(-90 332.6 214.6)">+3V3</text>
<text x="53.2" y="226.3" transform="rotate(-90 53.2 226.3)">GND</text>
<text x="88.8" y="226.3" transform="rotate(-90 88.8 226.3)">GND</text>
<text x="124.3" y="226.3" transform="rotate(-90 124.3 226.3)">GND</text>
<text x="157.4" y="226.3" transform="rotate(-90 157.4 226.3)">GND</text>
<text x="192.9" y="226.3" transform="rotate(-90 192.9 226.3)">GND</text>
<text x="228.5" y="226.3" transform="rotate(-90 228.5 226.3)">GND</text>
<text x="264" y="226.3" transform="rotate(-90 264 226.3)">GND</text>
<text x="297.1" y="226.4" transform="rotate(-90 297.1 226.4)">RUN</text>
<text x="332.6" y="230.3" transform="rotate(-90 332.6 230.3)">QSPI_SS</text>
<text x="53.2" y="237.5" transform="rotate(-90 53.2 237.5)">QSPI_SS</text>
<text x="83.8" y="238.6">BOOT</text>
<text x="99.1" y="238.6">GND</text>
<text x="228.5" y="237.5" transform="rotate(-90 228.5 237.5)">+3V3</text>
<text x="264" y="237.5" transform="rotate(-90 264 237.5)">+1V8</text>
<text x="299.6" y="237.5" transform="rotate(-90 299.6 237.5)">+3V3</text>
<text x="335.2" y="237.5" transform="rotate(-90 335.2 237.5)">+1V8</text>
<text x="172.5" y="243.7">+1V8</text>
<text x="53.2" y="250.2" transform="rotate(-90 53.2 250.2)">BOOT</text>
<text x="118.6" y="248.8">SWCLK_3V3</text>
<text x="167.3" y="248.8">SWDIO_1V8</text>
<text x="228.5" y="249.2" transform="rotate(-90 228.5 249.2)">GND</text>
<text x="264" y="249.2" transform="rotate(-90 264 249.2)">GND</text>
<text x="299.6" y="249.2" transform="rotate(-90 299.6 249.2)">GND</text>
<text x="335.2" y="249.2" transform="rotate(-90 335.2 249.2)">GND</text>
<text x="124.3" y="253.9">+3V3</text>
<text x="139.6" y="263.2" transform="rotate(-90 139.6 263.2)">GND 2</text>
<text x="187.8" y="268.2" transform="rotate(-90 187.8 268.2)">GND 2</text>
<text x="53.2" y="278.1" transform="rotate(-90 53.2 278.1)">SWDIO_DRV</text>
<text x="88.8" y="278.1" transform="rotate(-90 88.8 278.1)">SWCLK_1V8</text>
<text x="124.3" y="278.1" transform="rotate(-90 124.3 278.1)">SWDIO_1V8</text>
<text x="148.1" y="276.7">LED_USB_K</text>
<text x="166.4" y="276.7">LED_USB</text>
<text x="195.5" y="278.1" transform="rotate(-90 195.5 278.1)">LED_USB_K</text>
<text x="219.7" y="276.7">LED_ACT_K</text>
<text x="237.5" y="276.7">LED_ACT</text>
<text x="269.1" y="278.1" transform="rotate(-90 269.1 278.1)">LED_ACT_K</text>
<text x="296.1" y="276.7">P_SWCLK</text>
<text x="329.5" y="276.7">P_SWDIO</text>
<text x="195.5" y="289.8" transform="rotate(-90 195.5 289.8)">GND</text>
<text x="269.1" y="289.8" transform="rotate(-90 269.1 289.8)">GND</text>
<text x="53.2" y="296.3" transform="rotate(-90 53.2 296.3)">SWDIO_3V3</text>
<text x="88.8" y="294.4" transform="rotate(-90 88.8 294.4)">P_SWCLK</text>
<text x="124.3" y="294.1" transform="rotate(-90 124.3 294.1)">P_SWDIO</text>
</g>
<g font-size=".8" fill="#006464">
<text x="143" y="67.1">0</text>
<text x="143.7" y="69.6">1</text>
<text x="144.1" y="72.1">2</text>
<text x="153.8" y="74.7">3</text>
<text x="186.4" y="244.8" transform="rotate(-90 186.4 244.8)">CCA</text>
<text x="191.5" y="244.9" transform="rotate(-90 191.5 244.9)">CCB</text>
</g>
</svg>
